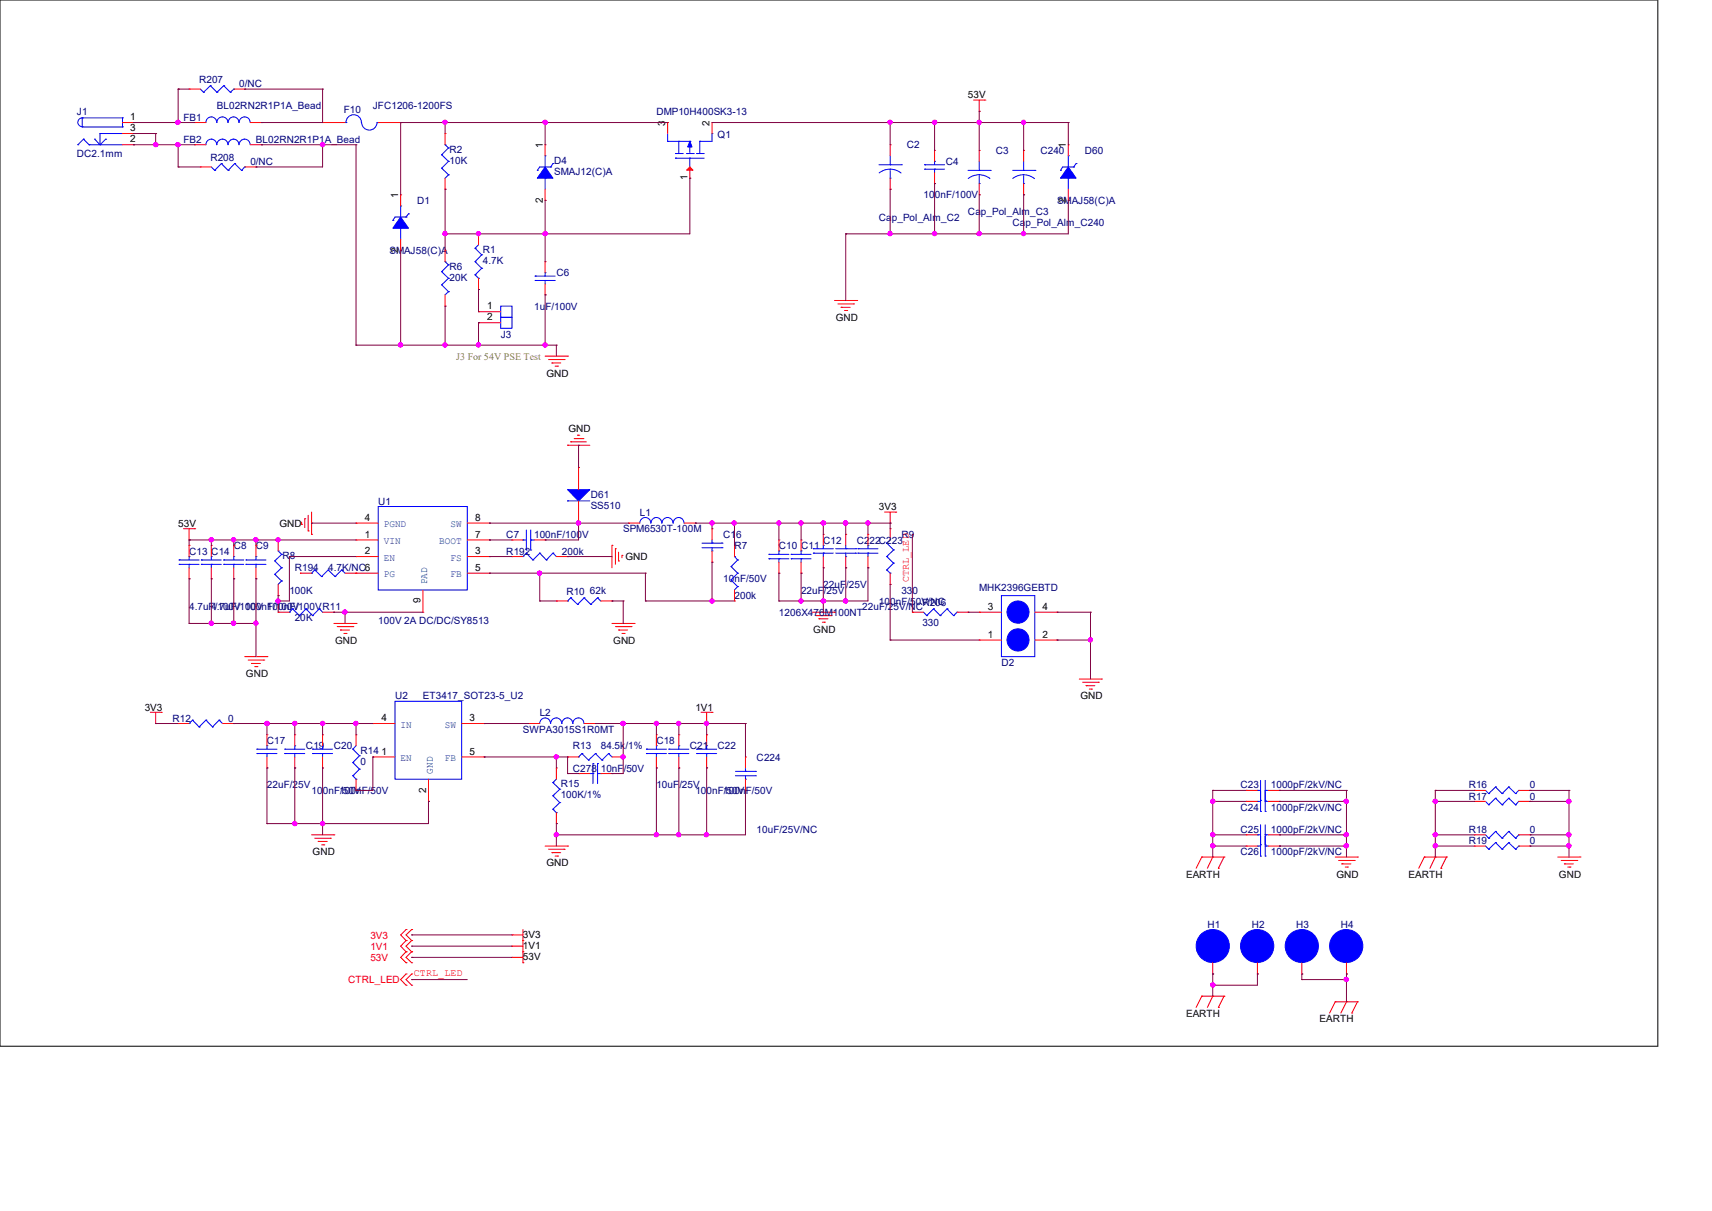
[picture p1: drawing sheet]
<svg xmlns="http://www.w3.org/2000/svg" width="297mm" height="210mm" viewBox="0 0 297 210" stroke-linecap="round" stroke-linejoin="round" font-family="sans-serif">
<path d="M0 0h287.6v181.4h-287.6z" fill="none" stroke="#000" stroke-width=".17"/>
<g fill="none" stroke="#f00" stroke-width=".17">
<path d="M32.8 15.5h.1M32.8 15.5h2M40.6 15.5h1.9M42.5 15.5h.1M168.9 17.4h2M169.9 19.3h.1M169.9 17.4v1.9M170.9 17.4h.1M21.3 21.3h1.9M21.3 25.1h1.9M21.3 23.2h1.9M23.2 21.3h.1"/>
<path d="M23.2 25.1h.1M23.2 23.2h.1M33.8 21.3h.1M33.8 25.1h.1M33.8 21.3h1.9M33.8 25.1h1.9M34.8 29h.1M34.8 29h1.9M42.5 29h1.9M43.4 21.3h2M43.4 25.1h2M44.4 29h.1"/>
<path d="M45.4 21.3h.1M45.4 25.1h.1M56 21.3h.1M56 21.3h3.9M65.6 21.3h3.9M69.5 21.3h.1M69.5 33.8h.1M69.5 33.8v1.9M77.2 23.2h.1M77.2 32.8h.1M77.2 23.2v1.9M77.2 30.9v1.9"/>
<path d="M94.6 34.8h.1M94.6 25.1h.1M94.6 25.1v1.9M94.6 32.8v2M115.8 21.3h.1M115.8 21.3v1.9M119.7 30.9h.1M119.7 29v1.9M123.5 21.3h.1M123.5 21.3v1.9M154.4 25.1h.1M154.4 32.8h.1"/>
<path d="M154.4 25.1v1.9M154.4 30.9v1.9M162.1 31.8h.1M162.1 26.1h.1M162.1 26.1v1.9M162.1 29.9v1.9M169.9 26.1h.1M169.9 33.8h.1M169.9 26.1v1.9M169.9 31.8v2M177.6 26.1h.1M177.6 33.8h.1"/>
<path d="M177.6 26.1v1.9M177.6 31.8v2M185.3 34.8h.1M185.3 25.1h.1M185.3 25.1v1.9M185.3 32.8v2M69.5 43.4h.1M69.5 41.5v1.9M77.2 43.4h.1M77.2 53.1h.1M77.2 43.4v2M77.2 51.1v2"/>
<path d="M83 50.2h.1M83 40.6h.1M83 54.1h.1M83 56h.1M83 40.6v1.9M83 48.3v1.9M83 54.1h3.9M83 56h3.9M94.6 51.1h.1M94.6 45.4h.1M94.6 45.4v1.9M94.6 49.2v1.9"/>
<path d="M144.8 52.1h3.8M145.4 52.7h2.7M145.9 53.3h.1M145.9 53.3h1.6M146.5 53.8h.4M146.9 53.8h.1M148.1 52.7h.1M148.6 52.1h.1M94.6 61.8h3.9M95.2 62.4h2.7M95.8 62.9h.1M95.8 62.9h1.5"/>
<path d="M96.3 63.5h.4M96.7 63.5h.1M97.9 62.4h.1M98.5 77.2h.1M98.5 61.8h.1M98.5 77.2h3.8M99 76.6h.1M99 76.6h2.7M99.6 76.1h1.5M100.2 75.5h.1M100.2 75.5h.4M101.1 76.1h.1"/>
<path d="M31.8 91.7h2M32.8 93.6h.1M32.8 94.6h.1M32.8 91.7v1.9M32.8 94.6v1.9M32.8 98.5v1.9M33.8 91.7h.1M36.7 94.6h.1M36.7 94.6v1.9M36.7 98.5v1.9M40.6 94.6h.1M40.6 94.6v1.9"/>
<path d="M40.6 98.5v1.9M44.4 94.6h.1M44.4 94.6v1.9M44.4 98.5v1.9M48.3 93.6h.1M48.3 93.6v1.9M52.1 99.4h.1M52.1 99.4h2M52.3 90.9h.1M52.3 90.6v.3M52.9 90h.1M52.9 90v1.5"/>
<path d="M53.5 92.1h.1M53.5 89.4v2.7M54.1 92.7h.1M54.1 88.8v3.9M59.9 99.4h5.7M61.8 90.7h.1M61.8 93.6h.1M61.8 96.5h.1M61.8 99.4h.1M61.8 90.7h3.8M61.8 93.6h3.8M61.8 96.5h3.8"/>
<path d="M81.1 90.7h3.8M81.1 93.6h3.8M81.1 96.5h3.8M81.1 99.4h3.8M84.9 90.7h.1M84.9 96.5h.1M84.9 99.4h.1M84.9 93.6h.1M88.8 93.6h.1M88.8 96.5h.1M88.8 93.6h1.9M88.8 96.5h1.9"/>
<path d="M92.7 93.6h1.9M94.6 93.6h.1M96.5 96.5h2M98.5 96.5h.1M100.4 81.1h.1M100.4 90.7h.1M100.4 81.1v3.8M100.4 86.9v3.8M106.2 94.6h.1M106.2 94.6v3.9M106.8 95.2h.1M106.8 95.2v2.7"/>
<path d="M107.3 97.3h.1M107.3 95.8v1.5M107.9 96.3h.1M107.9 96.3v.4M109.1 90.7h.1M109.1 90.7h1.9M118.7 90.7h1.9M120.6 90.7h.1M123.5 91.7h.1M123.5 97.5h.1M123.5 91.7v1.9M123.5 95.5v2"/>
<path d="M127.4 94.6h.1M127.4 94.6v1.9M135.1 99.4h.1M135.1 93.6h.1M135.1 93.6v1.9M135.1 97.5v1.9M139 99.4h.1M139 93.6h.1M139 93.6v1.9M139 97.5v1.9M142.8 98.5h.1M142.8 92.7h.1"/>
<path d="M142.8 92.7v1.9M142.8 96.5v2M146.7 92.7h.1M146.7 98.5h.1M146.7 92.7v1.9M146.7 96.5v2M150.6 98.5h.1M150.6 92.7h.1M150.6 92.7v1.9M150.6 96.5v2M153.5 88.8h1.9M154.4 90.7h.1"/>
<path d="M154.4 91.7h.1M154.4 88.8v1.9M154.4 91.7v1.9M154.4 99.4v1.9M155.4 88.8h.1M32.8 100.4h.1M36.7 100.4h.1M40.6 100.4h.1M42.5 113.9h3.8M43.1 114.5h2.7M43.6 115.1h.1M43.6 115.1h1.6"/>
<path d="M44.2 115.6h.4M44.4 100.4h.1M44.6 115.6h.1M45.8 114.5h.1M46.3 113.9h.1M48.3 106.2h.1M48.3 103.3h.1M48.3 106.2h1.9M48.3 101.3v2M56 106.2h1.9M57.9 106.2h.1M57.9 108.1h3.9"/>
<path d="M58.5 108.7h2.7M59.1 109.3h.1M59.1 109.3h1.5M59.6 109.9h.4M60 109.9h.1M61.2 108.7h.1M61.8 108.1h.1M73.4 106.2h.1M73.4 102.3v3.9M96.5 104.2h.1M96.5 104.2h2M104.2 104.2h2"/>
<path d="M106.2 104.2h.1M106.2 108.1h3.8M106.8 108.7h2.7M107.3 109.3h.1M107.3 109.3h1.6M107.9 109.9h.4M108.3 109.9h.1M109.5 108.7h.1M110 108.1h.1M127.4 104.2h.1M127.4 102.3v1.9M140.9 106.2h3.9"/>
<path d="M141.5 106.8h2.7M142.1 107.3h.1M142.1 107.3h1.5M142.7 107.9h.3M143 107.9h.1M144.2 106.8h.1M144.8 106.2h.1M154.4 101.3h.1M158.3 106.2h.1M158.3 106.2h1.9M166 106.2h1.9M167.9 106.2h.1"/>
<path d="M169.9 111h.1M169.9 106.2h.1M169.9 106.2h3.8M169.9 111h3.8M179.5 106.2h3.9M179.5 111h3.9M183.4 111h.1M183.4 106.2h.1M187.2 117.8h3.9M187.8 118.3h2.7M188.4 118.9h.1M188.4 118.9h1.5"/>
<path d="M189 119.5h.4M189.4 119.5h.1M190.5 118.3h.1M191.1 117.8h.1M26.1 123.5h1.9M27 125.5h.1M27 123.5v2M28 123.5h.1M30.9 125.5h.1M30.9 125.5h1.9M38.6 125.5h2M40.6 125.5h.1"/>
<path d="M46.3 133.2h.1M46.3 127.4h.1M46.3 127.4v1.9M46.3 131.3v1.9M51.1 133.2h.1M51.1 127.4h.1M51.1 127.4v1.9M51.1 131.3v1.9M56 133.2h.1M56 127.4h.1M56 127.4v1.9M56 131.3v1.9"/>
<path d="M61.8 137.1h.1M61.8 127.4h.1M61.8 127.4v1.9M61.8 135.1v2M64.7 125.5h.1M64.7 131.3h.1M64.7 125.5h3.8M64.7 131.3h3.8M74.3 139h.1M74.3 135.1v3.9M80.1 125.5h3.9M80.1 131.3h3.9"/>
<path d="M84 125.5h.1M84 131.3h.1M91.7 125.5h.1M91.7 125.5h1.9M96.5 133.2h.1M96.5 133.2v1.9M98.5 131.3h.1M98.5 131.3h1.9M100.4 134.2h.1M100.4 134.2h1.9M101.3 125.5h2M103.3 125.5h.1"/>
<path d="M104.2 134.2h2M106.2 134.2h.1M106.2 131.3h1.9M108.1 131.3h.1M113.9 133.2h.1M113.9 127.4h.1M113.9 127.4v1.9M113.9 131.3v1.9M117.8 133.2h.1M117.8 127.4h.1M117.8 127.4v1.9M117.8 131.3v1.9"/>
<path d="M121.6 123.5h1.9M122.6 125.5h.1M122.6 133.2h.1M122.6 127.4h.1M122.6 123.5v2M122.6 127.4v1.9M122.6 131.3v1.9M123.5 123.5h.1M129.3 131.3h.1M129.3 137.1h.1M129.3 131.3v1.9M129.3 135.1v2"/>
<path d="M216.2 137.1h.1M216.2 139h.1M216.2 137.1h1.9M216.2 139h1.9M220 137.1h2M220 139h2M222 137.1h.1M222 139h.1M255.8 137.1h.1M255.8 139h.1M255.8 137.1h1.9M255.8 139h1.9"/>
<path d="M263.5 137.1h1.9M263.5 139h1.9M265.4 137.1h.1M265.4 139h.1M54.1 144.8h3.8M54.6 145.4h2.7M55.2 145.9h.1M55.2 145.9h1.6M55.8 146.5h.4M56.2 146.5h.1M57.3 145.4h.1M57.9 144.8h.1"/>
<path d="M94.6 146.7h3.9M95.2 147.3h2.7M95.8 147.9h.1M95.8 147.9h1.5M96.3 148.5h.4M96.5 142.8h.1M96.5 140.9v1.9M96.7 148.5h.1M97.9 147.3h.1M98.5 146.7h.1M208.5 148.6h.1M208.5 148.6h3.8"/>
<path d="M208.5 148.6l-1 2M210.4 148.6h.1M210.4 148.6l-.9 2M211.4 150.6h.1M212.3 148.6h.1M212.3 148.6l-.9 2M216.2 144.8h.1M216.2 146.7h.1M216.2 144.8h1.9M216.2 146.7h1.9M220 144.8h2M220 146.7h2"/>
<path d="M222 144.8h.1M222 146.7h.1M231.6 148.6h3.9M232.2 149.2h2.7M232.8 149.8h.1M232.8 149.8h1.6M233.4 150.4h.4M233.8 150.4h.1M234.9 149.2h.1M235.5 148.6h.1M247.1 148.6h.1M247.1 148.6h3.9"/>
<path d="M247.1 148.6l-1 2M249 148.6h.1M249 148.6l-.9 2M250 150.6h.1M251 148.6h.1M251 148.6l-1 2M255.8 144.8h.1M255.8 146.7h.1M255.8 144.8h1.9M255.8 146.7h1.9M263.5 144.8h1.9M263.5 146.7h1.9"/>
<path d="M265.4 144.8h.1M265.4 146.7h.1M270.3 148.6h3.8M270.8 149.2h2.8M271.4 149.8h.1M271.4 149.8h1.6M272 150.4h.4M272.4 150.4h.1M273.6 149.2h.1M274.1 148.6h.1M70.4 161.2h.1M70.4 163.1h.1"/>
<path d="M70.4 165.1h.1M70.4 167h.1M70.4 168.9h.1M70.4 170.9h.1M70.4 161.2l-.9 .9 .9 1M70.4 163.1l-.9 1 .9 1M70.4 165.1l-.9 .9 .9 1M70.4 168.9l-.9 1 .9 1M71.4 161.2h.1M71.4 163.1h.1M71.4 165.1h.1M71.4 167h.1"/>
<path d="M71.4 168.9h.1M71.4 170.9h.1M71.4 161.2l-1 .9 1 1M71.4 163.1l-1 1 1 1M71.4 165.1l-1 .9 1 1M71.4 168.9l-1 1 1 1M88.8 162.1h.1M88.8 164.1h.1M88.8 166h.1M88.8 162.1h1.9M88.8 164.1h1.9M88.8 166h1.9"/>
<path d="M90.7 163.1h.1M90.7 165.1h.1M90.7 167h.1M90.7 161.2v5.8M208.5 172.8h.1M208.5 172.8l-1 1.9M208.5 172.8h3.8M210.4 172.8h.1M210.4 168.9h.1M210.4 172.8l-.9 1.9M210.4 167v1.9M211.4 174.7h.1"/>
<path d="M212.3 172.8h.1M212.3 172.8l-.9 1.9M218.1 168.9h.1M218.1 167v1.9M225.8 168.9h.1M225.8 167v1.9M231.6 173.7h.1M231.6 173.7l-.9 2M231.6 173.7h3.9M233.6 173.7h.1M233.6 168.9h.1M233.6 173.7l-1 2"/>
<path d="M233.6 167v1.9M234.5 175.7h.1M235.5 173.7h.1M235.5 173.7l-1 2"/>
</g>
<g fill="none" stroke="#00f" stroke-width=".17">
<path d="M34.8 15.5l.5 .5M35.3 16h.1M36.5 14.9h.1M36.5 14.9l-1.2 1.1M36.5 14.9l1.1 1.1M37.6 16h.1M38.8 14.9h.1M38.8 14.9l-1.2 1.1M38.8 14.9l1.2 1.1M40 16h.1M40.6 15.5h.1M40.6 15.5l-.6 .5"/>
<path d="M13.5 25.1h.1M14.3 20.4h.1M14.3 22h.1M14.3 20.4h7M14.3 20.4v1.6M14.3 22h7M14.3 20.4a.76 .76 0 0 0-.8 .8 .76 .76 0 0 0 .8 .8M14.5 24.1h.1M14.5 24.1l1 1M14.5 24.1l-1 1M15.5 25.1h.1M15.5 25.1h5.8"/>
<path d="M16.4 24.1h.1M16.4 24.1l1 1M17.4 23.2h.1M17.4 25.1h.1M17.4 23.2h3.9M17.4 23.2v1.9M18.3 24.1h.1M18.3 24.1l-.9 1M21.3 22h.1M21.3 20.4h.1M21.3 20.4v1.6M35.7 25.1a.93 .93 0 0 1 1-1 .93 .93 0 0 1 .9 1"/>
<path d="M36.7 29l.6 .5M37.3 29.5h.1M37.6 21.2a.93 .93 0 0 0-.9-.9 .93 .93 0 0 0-1 1M37.6 25.1a.95 .95 0 0 1 1-1 .95 .95 0 0 1 .9 1M38.4 28.4h.1M38.4 28.4l-1.1 1.1M38.4 28.4l1.2 1.1M39.5 21.2a.95 .95 0 0 0-.9-.9 .95 .95 0 0 0-1 1M39.6 25.1a.93 .93 0 0 1 .9-1 .93 .93 0 0 1 .9 1M39.6 29.5h.1M40.7 28.4h.1M40.7 28.4l-1.1 1.1"/>
<path d="M40.7 28.4l1.2 1.1M41.4 21.2a.93 .93 0 0 0-.9-.9 .93 .93 0 0 0-.9 1M41.5 25.1a.95 .95 0 0 1 .9-1 .95 .95 0 0 1 1 1M41.9 29.5h.1M42.5 29h.1M42.5 29l-.6 .5M43.4 21.2a.95 .95 0 0 0-1-.9 .95 .95 0 0 0-.9 1M59.9 21.3h.1M60 21.3a1.33 1.33 0 0 1 1.4-1.4 1.33 1.33 0 0 1 1.3 1.4M60 21.3h.1M62.7 21.3a1.33 1.33 0 0 0 1.4 1.3 1.33 1.33 0 0 0 1.3-1.3M65.4 21.3h.2"/>
<path d="M65.6 21.3h.1M68.2 38.2h.1M69.5 39.6h.1M69.5 35.7h.1M69.5 35.7v1.9M69.5 39.6v1.9M70.4 37.6h.1M70.4 37.6h-1.9l-.3 .6M70.9 37.1h.1M70.9 37.1l-.5 .5M76.6 29.2h.1M76.6 26.8h.1"/>
<path d="M76.6 29.2l1.2 1.1M76.6 26.8l1.2 1.2M77.2 25.1h.1M77.2 25.1l.6 .6M77.8 30.3h.1M77.8 28h.1M77.8 25.7h.1M77.8 30.3l-.6 .6M77.8 28l-1.2 1.2M77.8 25.7l-1.2 1.1M93.2 29.5h.1M94.6 30.9h.1"/>
<path d="M94.6 27h.1M94.6 27v2M94.6 30.9v1.9M95.5 29h.1M95.5 29h-1.9l-.4 .5M95.9 28.4h.1M95.9 28.4l-.4 .6M115.8 24.5h.1M115.8 23.2v1.3M115.8 24.5h3.9M117.2 27.4h.1M117.2 26.6h.1"/>
<path d="M117.2 27.4h5M117.2 26.6h1.3M117.8 24.5h.1M117.8 24.5v2.1M119.1 26.6h.1M119.1 26.6h1.3M119.7 24.5h.1M119.7 27.4h.1M119.7 24.5v2M119.7 27.4v1.6M120.9 26.6h.1M120.9 26.6h1.3"/>
<path d="M121.4 24.5h.1M121.4 24.5v2.1M123.5 23.2h.1M123.5 23.2v1.3h-2.1M152.5 28.6h3.9M152.5 30l1.1-.6 .9-.1 1.1 .3 .7 .4M154.4 30.9h.1M154.4 28.6h.1M154.4 27v1.6M154.4 29.5v1.4M156.4 28.6h.1M160.4 28.6h.1"/>
<path d="M160.4 29.3h.1M160.4 28.6h3.5M160.4 29.3h3.5M162.1 28h.1M162.1 29.3h.1M162.1 28v.6M162.1 29.3v.6M167.9 29.5h3.9M168 31l.7-.5 1.2-.2 .8 .1 1 .6M169.9 31.8h.1M169.9 29.5h.1M169.9 28v1.5"/>
<path d="M169.9 30.5v1.3M171.8 29.5h.1M175.7 29.5h3.8M175.7 30.9l1.1-.5 .8-.1 1.2 .3 .7 .4M177.6 31.8h.1M177.6 29.5h.1M177.6 28v1.5M177.6 30.5v1.3M179.5 29.5h.1M184 29.5h.1M185.3 30.9h.1M185.3 27h.1"/>
<path d="M185.3 27v2M185.3 30.9v1.9M186.3 29h.1M186.3 29h-1.9l-.4 .5M186.7 28.4h.1M186.7 28.4l-.4 .6M76.6 49.4h.1M76.6 47.1h.1M76.6 49.4l1.2 1.2M76.6 47.1l1.2 1.2M77.2 45.4h.1M77.2 45.4l.6 .5"/>
<path d="M77.8 50.6h.1M77.8 48.3h.1M77.8 45.9h.1M77.8 50.6l-.6 .5M77.8 48.3l-1.2 1.1M77.8 45.9l-1.2 1.2M82.4 43.1h.1M82.4 45.4h.1M82.4 47.7h.1M82.4 43.1l1.2 1.1M82.4 45.4l1.2 1.1M82.4 47.7l.6 .6"/>
<path d="M83 48.3h.1M83 42.5l-.6 .6M83.6 44.2h.1M83.6 46.5h.1M83.6 44.2l-1.2 1.2M83.6 46.5l-1.2 1.2M86.9 53.1h1.9v1.9h-1.9zM86.9 55h1.9v1.9h-1.9zM92.8 47.9h.1M92.8 48.6h.1M92.8 47.9h3.5M92.8 48.6h3.5"/>
<path d="M94.6 47.3h.1M94.6 48.6h.1M94.6 47.3v.6M94.6 48.6v.6M31.1 97.1h.1M31.1 97.9h.1M31.1 97.1h3.4M31.1 97.9h3.4M32.8 96.5h.1M32.8 97.9h.1M32.8 96.5v.6M32.8 97.9v.6"/>
<path d="M34.9 97.1h.1M34.9 97.9h.1M34.9 97.1h3.5M34.9 97.9h3.5M36.7 96.5h.1M36.7 97.9h.1M36.7 96.5v.6M36.7 97.9v.6M38.8 97.1h.1M38.8 97.9h.1M38.8 97.1h3.5M38.8 97.9h3.5"/>
<path d="M40.6 96.5h.1M40.6 97.9h.1M40.6 96.5v.6M40.6 97.9v.6M42.7 97.1h.1M42.7 97.9h.1M42.7 97.1h3.4M42.7 97.9h3.4M44.4 96.5h.1M44.4 97.9h.1M44.4 96.5v.6M44.4 97.9v.6"/>
<path d="M47.7 99.6h.1M47.7 97.3h.1M47.7 99.6l1.2 1.2M47.7 97.3l1.2 1.2M48.3 95.5h.1M48.3 95.5l.6 .6M48.9 98.5h.1M48.9 96.1h.1M48.9 98.5l-1.2 1.1M48.9 96.1l-1.2 1.2M54.1 99.4h.1M54.6 98.8h.1"/>
<path d="M54.6 98.8l1.2 1.2M54.6 98.8l-.5 .6M55.8 100h.1M56.9 98.8h.1M56.9 98.8l1.2 1.2M56.9 98.8l-1.1 1.2M58.1 100h.1M59.3 98.8h.1M59.3 98.8l.6 .6M59.3 98.8l-1.2 1.2M65.6 87.8h15.5v14.5h-15.5zM90.7 93.6h.1"/>
<path d="M90.7 96.5h.1M90.7 93.6h.6M91.3 95.4h.1M91.3 95.9h.1M91.3 91.9v3.5M91.3 95.9l1.2 1.2M91.3 95.9l-.6 .6M92.1 93.6h.1M92.1 95.4h.1M92.1 93.6h.6M92.1 91.9v3.5M92.5 97.1h.1"/>
<path d="M93.6 95.9h.1M93.6 95.9l1.2 1.2M93.6 95.9l-1.1 1.2M94.8 97.1h.1M95.9 95.9h.1M95.9 95.9l.6 .6M95.9 95.9l-1.1 1.2M98.5 86.9h.1M98.5 86.9h3.8M112.9 90.7a.95 .95 0 0 0-.9-1 .95 .95 0 0 0-1 1M114.8 90.7a.93 .93 0 0 0-.9-1 .93 .93 0 0 0-1 1M116.8 90.7a.95 .95 0 0 0-1-1 .95 .95 0 0 0-.9 1"/>
<path d="M118.7 90.7a.93 .93 0 0 0-1-1 .93 .93 0 0 0-.9 1M121.8 95h3.5M121.8 94.2h3.5M123.5 95.5h.1M123.5 94.2h.1M123.5 93.6v.6M123.5 95v.5M125.3 95h.1M125.3 94.2h.1M126.8 98.3h.1M126.8 98.3l1.2 1.1M127.4 96.5h.1"/>
<path d="M127.4 96.5l.6 .6M128 99.4h.1M128 97.1h.1M128 99.4l-1.2 1.2M128 97.1l-1.2 1.2M133.4 96.1h.1M133.4 96.9h.1M133.4 96.1h3.5M133.4 96.9h3.5M135.1 95.5h.1M135.1 96.9h.1M135.1 95.5v.6"/>
<path d="M135.1 96.9v.6M137.2 96.1h.1M137.2 96.9h.1M137.2 96.1h3.5M137.2 96.9h3.5M139 95.5h.1M139 96.9h.1M139 95.5v.6M139 96.9v.6M141.1 95.2h.1M141.1 95.9h.1M141.1 95.2h3.5"/>
<path d="M141.1 95.9h3.5M142.8 94.6h.1M142.8 95.9h.1M142.8 94.6v.6M142.8 95.9v.6M145 95.2h3.5M145 95.9h3.5M146.7 96.5h.1M146.7 95.2h.1M146.7 94.6v.6M146.7 95.9v.6M148.5 95.9h.1"/>
<path d="M148.5 95.2h.1M148.8 95.2h.1M148.8 95.9h.1M148.8 95.2h3.5M148.8 95.9h3.5M150.6 94.6h.1M150.6 95.9h.1M150.6 94.6v.6M150.6 95.9v.6M153.8 94.2h.1M153.8 96.5h.1M153.8 98.8h.1"/>
<path d="M153.8 94.2l1.2 1.2M153.8 96.5l1.2 1.2M153.8 98.8l.6 .6M154.4 99.4h.1M154.4 93.6l-.6 .6M155 95.4h.1M155 97.7h.1M155 95.4l-1.2 1.1M155 97.7l-1.2 1.1M48.9 100.8h.1M48.9 100.8l-.6 .5M50.2 106.2h.1"/>
<path d="M50.8 105.6h.1M50.8 105.6l1.1 1.2M50.8 105.6l-.6 .6M51.9 106.8h.1M53.1 105.6h.1M53.1 105.6l1.1 1.2M53.1 105.6l-1.2 1.2M54.2 106.8h.1M55.4 105.6h.1M55.4 105.6l.6 .6M55.4 105.6l-1.2 1.2M98.5 104.2h.1"/>
<path d="M99 103.7h.1M99 103.7l1.2 1.1M99 103.7l-.5 .5M100.2 104.8h.1M101.3 103.7h.1M101.3 103.7l1.2 1.1M101.3 103.7l-1.1 1.1M102.5 104.8h.1M103.7 103.7h.1M103.7 103.7l.5 .5M103.7 103.7l-1.2 1.1M126.8 100.6h.1"/>
<path d="M126.8 100.6l1.2 1.1M128 101.7h.1M128 101.7l-.6 .6M160.2 106.2l.6 .6M160.8 106.8h.1M162 105.6h.1M162 105.6l-1.2 1.2M162 105.6l1.1 1.2M163.1 106.8h.1M164.3 105.6h.1M164.3 105.6l-1.2 1.2M164.3 105.6l1.1 1.2"/>
<path d="M165.4 106.8h.1M166 106.2h.1M166 106.2l-.6 .6M173.7 103.3h5.8v10.6h-5.8zM32.8 125.5h.1M33.4 124.9h.1M33.4 124.9l1.1 1.2M33.4 124.9l-.6 .6M34.5 126.1h.1M35.7 124.9h.1M35.7 124.9l1.2 1.2M35.7 124.9l-1.2 1.2"/>
<path d="M36.9 126.1h.1M38 124.9h.1M38 124.9l.6 .6M38 124.9l-1.1 1.2M44.6 129.9h.1M44.6 130.7h.1M44.6 129.9h3.4M44.6 130.7h3.4M46.3 129.3h.1M46.3 130.7h.1M46.3 129.3v.6M46.3 130.7v.6"/>
<path d="M49.4 129.9h.1M49.4 130.7h.1M49.4 129.9h3.5M49.4 130.7h3.5M51.1 129.3h.1M51.1 130.7h.1M51.1 129.3v.6M51.1 130.7v.6M54.2 129.9h.1M54.2 130.7h.1M54.2 129.9h3.5M54.2 130.7h3.5"/>
<path d="M56 129.3h.1M56 130.7h.1M56 129.3v.6M56 130.7v.6M61.2 129.9h.1M61.2 132.2h.1M61.2 134.5h.1M61.2 129.9l1.2 1.2M61.2 132.2l1.2 1.2M61.2 134.5l.6 .6M61.8 135.1h.1M61.8 129.3l-.6 .6"/>
<path d="M62.4 131.1h.1M62.4 133.4h.1M62.4 131.1l-1.2 1.1M62.4 133.4l-1.2 1.1M68.5 121.6h11.6v13.5h-11.6zM93.6 125.5a.93 .93 0 0 1 1-1 .93 .93 0 0 1 .9 1M95.5 125.5a.95 .95 0 0 1 1-1 .95 .95 0 0 1 1 1M95.9 135.7h.1M95.9 138h.1M95.9 135.7l1.2 1.2M95.9 138l1.2 1.2M96.5 135.1l-.6 .6"/>
<path d="M97.1 136.9h.1M97.1 139.2h.1M97.1 136.9l-1.2 1.1M97.1 139.2l-1.2 1.1M97.5 125.5a.93 .93 0 0 1 .9-1 .93 .93 0 0 1 1 1M99.4 125.5a.95 .95 0 0 1 1-1 .95 .95 0 0 1 .9 1M100.4 131.3h.1M101 130.7h.1M101 130.7l1.1 1.1M101 130.7l-.6 .6M102.1 131.8h.1M102.3 134.2h.6"/>
<path d="M102.9 134.2h.1M102.9 132.4h.1M102.9 132.4v3.5M103.3 130.7h.1M103.3 130.7l1.1 1.1M103.3 130.7l-1.2 1.1M103.7 132.4h.1M103.7 134.2h.5M103.7 132.4v3.5M104.2 134.2h.1M104.4 131.8h.1M105.6 130.7h.1"/>
<path d="M105.6 130.7l.6 .6M105.6 130.7l-1.2 1.1M112.1 129.9h.1M112.1 130.7h.1M112.1 129.9h3.5M112.1 130.7h3.5M113.9 129.3h.1M113.9 130.7h.1M113.9 129.3v.6M113.9 130.7v.6M116 129.9h.1M116 130.7h.1"/>
<path d="M116 129.9h3.5M116 130.7h3.5M117.8 129.3h.1M117.8 130.7h.1M117.8 129.3v.6M117.8 130.7v.6M120.9 129.9h.1M120.9 130.7h.1M120.9 129.9h3.4M120.9 130.7h3.4M122.6 129.3h.1M122.6 130.7h.1"/>
<path d="M122.6 129.3v.6M122.6 130.7v.6M127.6 134.5h3.5M127.6 133.8h3.5M129.3 135.1h.1M129.3 133.8h.1M129.3 133.2v.6M129.3 134.5v.6M131.1 134.5h.1M131.1 133.8h.1M218.1 137.1h.1M218.1 139h.1"/>
<path d="M218.1 137.1h.6M218.1 139h.6M218.7 138.8h.1M218.7 135.3v5.4M219.5 137.1h.1M219.5 138.8h.1M219.5 139h.1M219.5 137.1h.5M219.5 135.3v5.4M219.5 139h.5M257.7 137.1l.6 .5M257.7 139l.6 .6"/>
<path d="M258.3 137.6h.1M258.3 139.6h.1M259.5 136.5h.1M259.5 138.4h.1M259.5 136.5l-1.2 1.1M259.5 136.5l1.1 1.1M259.5 138.4l-1.2 1.2M259.5 138.4l1.1 1.2M260.6 137.6h.1M260.6 139.6h.1M261.7 136.5h.1M261.7 138.4h.1"/>
<path d="M261.7 136.5l-1.1 1.1M261.7 136.5l1.2 1.1M261.7 138.4l-1.1 1.2M261.7 138.4l1.2 1.2M262.9 137.6h.1M262.9 139.6h.1M263.5 137.1h.1M263.5 139h.1M263.5 137.1l-.6 .5M263.5 139l-.6 .6M95.9 140.3h.1M95.9 140.3l.6 .6"/>
<path d="M96.5 140.9h.1M218.1 144.8h.1M218.1 146.7h.1M218.1 144.8h.6M218.1 146.7h.6M218.7 140.7h.1M218.7 146.5h.1M218.7 148.5h.1M218.7 143v5.5M219.5 140.7h.1M219.5 144.8h.1M219.5 146.5h.1"/>
<path d="M219.5 146.7h.1M219.5 148.5h.1M219.5 143v5.5M219.5 144.8h.5M219.5 146.7h.5M257.7 144.8l.6 .6M257.7 146.7l.6 .6M258.3 145.4h.1M258.3 147.3h.1M259.5 144.2h.1M259.5 146.1h.1M259.5 144.2l-1.2 1.2"/>
<path d="M259.5 144.2l1.1 1.2M259.5 146.1l-1.2 1.2M259.5 146.1l1.1 1.2M260.6 145.4h.1M260.6 147.3h.1M261.7 144.2h.1M261.7 146.1h.1M261.7 144.2l-1.1 1.2M261.7 144.2l1.2 1.2M261.7 146.1l-1.1 1.2M261.7 146.1l1.2 1.2M262.9 145.4h.1"/>
<path d="M262.9 147.3h.1M263.5 144.8h.1M263.5 146.7h.1M263.5 144.8l-.6 .6M263.5 146.7l-.6 .6"/>
</g>
<g fill="#00f" stroke="#00f" stroke-width=".17">
<path d="M98.5 84.9h3.8l-1.9 2z"/>
<path d="M69.5 37.6l1.4 2h-2.7z" fill-rule="evenodd"/>
<path d="M185.3 29l1.4 1.9h-2.7z" fill-rule="evenodd"/>
<path d="M94.6 29l1.3 1.9h-2.7z" fill-rule="evenodd"/>
<path d="M119.7 24.5l.4 1h-.8z" fill-rule="evenodd"/>
<circle cx="210.4" cy="164.1" r="1.51"/>
<circle cx="210.4" cy="164.1" r="2.87"/>
<circle cx="176.6" cy="106.2" r="1.92"/>
<circle cx="176.6" cy="111" r="1.92"/>
<circle cx="218.1" cy="164.1" r="1.51"/>
<circle cx="218.1" cy="164.1" r="2.87"/>
<circle cx="225.9" cy="164.1" r="1.51"/>
<circle cx="225.9" cy="164.1" r="2.87"/>
<circle cx="233.6" cy="164.1" r="1.51"/>
<circle cx="233.6" cy="164.1" r="2.87"/>
</g>
<path d="M119.1 29.5l.6-.5 .5 .5z" fill="#f00" stroke="#f00" stroke-width=".17"/>
<g fill="none" stroke="#800040" stroke-width=".17">
<path d="M30.9 15.5h.1M30.9 15.5v5.8M30.9 15.5h1.9M42.5 15.5h.1M42.5 15.5h13.5M56 15.5h.1M56 15.5v5.8h-10.6M169.9 19.3h.1M169.9 19.3v6.8M23.2 23.2h.1M23.2 25.1h.1M23.2 21.3h.1"/>
<path d="M23.2 23.2h3.8M23.2 25.1h10.6M23.2 21.3h10.6M27 23.2h.1M27 25.1h.1M27 23.2v1.9M30.9 21.3h.1M30.9 25.1h.1M30.9 29h.1M30.9 25.1v3.9M30.9 29h3.9M44.4 29h.1"/>
<path d="M45.4 25.1h.1M45.4 21.3h.1M45.4 25.1h16.4M56 25.1h.1M56 25.1v3.9h-11.6M61.8 25.1h.1M61.8 25.1v34.8M69.5 21.3h.1M69.5 21.3h46.3M69.5 21.3v12.5M77.2 32.8h.1M77.2 21.3h.1"/>
<path d="M77.2 21.3v1.9M77.2 32.8v10.6M94.6 21.3h.1M94.6 34.8h.1M94.6 21.3v3.8M94.6 34.8v10.6M119.7 30.9h.1M119.7 30.9v9.7h-42.5M123.5 21.3h.1M123.5 21.3h61.8M154.4 32.8h.1M154.4 21.3h.1"/>
<path d="M154.4 21.3v3.8M154.4 32.8v7.8M162.1 31.8h.1M162.1 21.3h.1M162.1 21.3v4.8M162.1 31.8v8.8M169.9 21.3h.1M169.9 33.8h.1M169.9 33.8v6.8M177.6 21.3h.1M177.6 33.8h.1M177.6 21.3v4.8"/>
<path d="M177.6 33.8v6.8M185.3 21.3h.1M185.3 34.8h.1M185.3 34.8v5.8h-38.6M185.3 21.3v3.8M61.8 59.9h.1M61.8 59.9h34.7M69.5 43.4h.1M69.5 59.9h.1M69.5 43.4v16.5M77.2 53.1h.1M77.2 40.6h.1"/>
<path d="M77.2 59.9h.1M77.2 53.1v6.8M83 59.9h.1M83 50.2h.1M83 56h.1M83 40.6h.1M83 50.2v3.9M83 56v3.9M94.6 59.9h.1M94.6 51.1h.1M94.6 40.6h.1M94.6 51.1v8.8"/>
<path d="M96.5 59.9h.1M96.5 59.9v1.9M146.7 40.6h.1M146.7 40.6v11.5M154.4 40.6h.1M162.1 40.6h.1M169.9 40.6h.1M177.6 40.6h.1M100.4 77.2h.1M100.4 77.2v3.9M32.8 93.6h.1M32.8 93.6h29"/>
<path d="M32.8 93.6v1M36.7 93.6h.1M36.7 93.6v1M40.6 93.6h.1M40.6 93.6v1M44.4 93.6h.1M44.4 93.6v1M48.3 93.6h.1M50.2 96.5h.1M50.2 96.5v7.7h-1.9M50.2 96.5h11.6M54.1 90.7h.1"/>
<path d="M54.1 90.7h7.7M84.9 93.6h.1M84.9 99.4h.1M84.9 90.7h.1M84.9 96.5h.1M84.9 93.6h3.9M84.9 99.4h27.1M84.9 96.5h3.9M84.9 90.7h24.2M93.6 99.4h.1M93.6 99.4v4.8M94.6 93.6h.1"/>
<path d="M98.5 96.5h.1M98.5 96.5h7.7M100.4 90.7h.1M100.4 90.7v2.9h-5.8M112 99.4h.1M112 99.4v4.8M120.6 90.7h.1M120.6 90.7h33.8M123.5 97.5h.1M123.5 90.7h.1M123.5 90.7v1M123.5 97.5v6.7"/>
<path d="M127.4 90.7h.1M127.4 90.7v3.9M135.1 90.7h.1M135.1 99.4h.1M135.1 90.7v2.9M135.1 99.4v4.8M139 99.4h.1M139 90.7h.1M139 90.7v2.9M139 99.4v4.8M142.8 90.7h.1M142.8 98.5h.1"/>
<path d="M142.8 90.7v2M142.8 98.5v7.7M146.7 90.7h.1M146.7 98.5h.1M146.7 90.7v2M146.7 98.5v5.7M150.6 90.7h.1M150.6 98.5h.1M150.6 98.5v5.7h-15.5M150.6 90.7v2M154.4 90.7h.1M154.4 90.7v1"/>
<path d="M158.3 92.7h.1M158.3 92.7v13.5M32.8 100.4h.1M32.8 108.1h.1M32.8 100.4v7.7M32.8 108.1h11.6M36.7 108.1h.1M36.7 100.4h.1M36.7 100.4v7.7M40.6 108.1h.1M40.6 100.4h.1M40.6 100.4v7.7"/>
<path d="M44.4 108.1h.1M44.4 100.4h.1M44.4 100.4v13.5M48.3 104.2h.1M48.3 103.3h.1M48.3 103.3v2.9M57.9 106.2h.1M57.9 106.2h15.5M59.9 106.2h.1M59.9 106.2v1.9M93.6 104.2h.1M93.6 104.2h2.9"/>
<path d="M106.2 104.2h.1M106.2 104.2h1.9M108.1 104.2h.1M108.1 104.2v3.9M112 104.2h.1M112 104.2h15.4M123.5 104.2h.1M135.1 104.2h.1M139 104.2h.1M142.8 104.2h.1M146.7 104.2h.1M154.4 101.3h.1"/>
<path d="M154.4 111h.1M154.4 101.3v9.7M154.4 111h15.5M167.9 106.2h.1M167.9 106.2h2M183.4 111h.1M183.4 106.2h.1M183.4 106.2h5.8M183.4 111h5.8M189.2 111h.1M189.2 106.2h.1M189.2 106.2v11.6"/>
<path d="M27 125.5h.1M27 125.5h3.9M40.6 125.5h.1M40.6 125.5h24.1M46.3 125.5h.1M46.3 133.2h.1M46.3 125.5v1.9M46.3 133.2v9.6M51.1 125.5h.1M51.1 133.2h.1M51.1 125.5v1.9M51.1 133.2v9.6"/>
<path d="M56 125.5h.1M56 133.2h.1M56 125.5v1.9M56 133.2v11.6M61.8 125.5h.1M61.8 137.1h.1M61.8 125.5v1.9M64.7 131.3h.1M64.7 131.3v5.8h-2.9M74.3 139h.1M74.3 139v3.8h-28M84 125.5h.1"/>
<path d="M84 131.3h.1M84 125.5h7.7M84 131.3h14.5M96.5 131.3h.1M96.5 131.3v1.9M98.5 134.2h.1M98.5 131.3h.1M98.5 134.2h1.9M98.5 131.3v2.9M103.3 125.5h.1M103.3 125.5h26M106.2 134.2h.1"/>
<path d="M108.1 125.5h.1M108.1 131.3h.1M108.1 125.5v8.7h-1.9M113.9 125.5h.1M113.9 133.2h.1M113.9 125.5v1.9M113.9 133.2v11.6M117.8 125.5h.1M117.8 133.2h.1M117.8 125.5v1.9M117.8 133.2v11.6M122.6 125.5h.1"/>
<path d="M122.6 133.2h.1M122.6 125.5v1.9M122.6 133.2v11.6M129.3 125.5h.1M129.3 137.1h.1M129.3 137.1v7.7h-32.8M129.3 125.5v5.8M210.4 137.1h.1M210.4 139h.1M210.4 137.1h5.8M210.4 137.1v11.5M210.4 139h5.8"/>
<path d="M222 137.1h.1M222 139h.1M222 137.1h11.6M222 139h11.6M233.6 137.1h.1M233.6 139h.1M233.6 137.1v11.5M249 139h.1M249 137.1h.1M249 137.1h6.8M249 139h6.8M249 137.1v11.5"/>
<path d="M265.4 139h.1M265.4 137.1h.1M265.4 137.1h6.8M265.4 139h6.8M272.2 139h.1M272.2 137.1h.1M272.2 137.1v11.5M46.3 142.8h.1M51.1 142.8h.1M56 142.8h.1M96.5 142.8h.1M96.5 144.8h.1"/>
<path d="M96.5 142.8v3.9M113.9 144.8h.1M117.8 144.8h.1M122.6 144.8h.1M210.4 144.8h.1M210.4 146.7h.1M210.4 146.7h5.8M210.4 144.8h5.8M222 144.8h.1M222 146.7h.1M222 146.7h11.6M222 144.8h11.6"/>
<path d="M233.6 144.8h.1M233.6 146.7h.1M249 146.7h.1M249 144.8h.1M249 146.7h6.8M249 144.8h6.8M265.4 146.7h.1M265.4 144.8h.1M265.4 146.7h6.8M265.4 144.8h6.8M272.2 144.8h.1M272.2 146.7h.1"/>
<path d="M71.4 162.1h.1M71.4 164.1h.1M71.4 166h.1M71.4 169.9h.1M71.4 169.9h9.7M71.4 162.1h17.4M71.4 164.1h17.4M71.4 166h17.4M210.4 168.9h.1M210.4 170.9h.1M210.4 168.9v3.9M218.1 168.9h.1"/>
<path d="M218.1 168.9v2h-7.7M225.8 168.9h.1M225.8 169.9h.1M225.8 168.9v1M225.8 169.9h7.8M233.6 168.9h.1M233.6 169.9h.1M233.6 168.9v4.8"/>
</g>
<g fill="#f0f" stroke="#f0f" stroke-width=".17">
<circle cx="27" cy="25.1" r=".37"/>
<circle cx="233.6" cy="144.8" r=".37"/>
<circle cx="233.6" cy="139" r=".37"/>
<circle cx="210.4" cy="144.8" r=".37"/>
<circle cx="210.4" cy="139" r=".37"/>
<circle cx="249" cy="146.7" r=".37"/>
<circle cx="249" cy="144.8" r=".37"/>
<circle cx="249" cy="139" r=".37"/>
<circle cx="272.2" cy="144.8" r=".37"/>
<circle cx="272.2" cy="139" r=".37"/>
<circle cx="210.4" cy="146.7" r=".37"/>
<circle cx="100.4" cy="90.7" r=".36"/>
<circle cx="36.7" cy="108.1" r=".37"/>
<circle cx="44.4" cy="108.1" r=".36"/>
<circle cx="40.5" cy="108.1" r=".37"/>
<circle cx="48.2" cy="93.6" r=".36"/>
<circle cx="44.4" cy="93.6" r=".36"/>
<circle cx="40.5" cy="93.6" r=".37"/>
<circle cx="36.7" cy="93.6" r=".37"/>
<circle cx="48.2" cy="104.2" r=".36"/>
<circle cx="59.8" cy="106.2" r=".37"/>
<circle cx="30.9" cy="25.1" r=".37"/>
<circle cx="162.1" cy="40.5" r=".37"/>
<circle cx="162.1" cy="21.2" r=".37"/>
<circle cx="169.9" cy="21.2" r=".36"/>
<circle cx="46.3" cy="125.5" r=".37"/>
<circle cx="61.7" cy="125.5" r=".36"/>
<circle cx="51.1" cy="125.5" r=".37"/>
<circle cx="56" cy="125.5" r=".37"/>
<circle cx="56" cy="142.8" r=".37"/>
<circle cx="51.1" cy="142.8" r=".37"/>
<circle cx="113.9" cy="125.5" r=".37"/>
<circle cx="108.1" cy="125.5" r=".37"/>
<circle cx="117.7" cy="125.5" r=".37"/>
<circle cx="113.9" cy="144.8" r=".37"/>
<circle cx="117.7" cy="144.8" r=".37"/>
<circle cx="122.6" cy="144.8" r=".37"/>
<circle cx="96.5" cy="144.8" r=".36"/>
<circle cx="135.1" cy="90.7" r=".36"/>
<circle cx="139" cy="104.2" r=".36"/>
<circle cx="139" cy="90.7" r=".36"/>
<circle cx="77.2" cy="40.5" r=".36"/>
<circle cx="169.9" cy="40.5" r=".36"/>
<circle cx="108.1" cy="131.3" r=".37"/>
<circle cx="96.5" cy="131.3" r=".36"/>
<circle cx="177.6" cy="21.2" r=".36"/>
<circle cx="177.6" cy="40.5" r=".36"/>
<circle cx="154.4" cy="40.5" r=".36"/>
<circle cx="94.6" cy="21.2" r=".37"/>
<circle cx="154.4" cy="21.2" r=".36"/>
<circle cx="56" cy="25.1" r=".37"/>
<circle cx="77.2" cy="59.8" r=".36"/>
<circle cx="69.5" cy="59.8" r=".37"/>
<circle cx="94.6" cy="59.8" r=".37"/>
<circle cx="77.2" cy="21.2" r=".36"/>
<circle cx="233.6" cy="169.9" r=".37"/>
<circle cx="210.4" cy="170.8" r=".37"/>
<circle cx="189.2" cy="111" r=".36"/>
<circle cx="83" cy="59.8" r=".36"/>
<circle cx="83" cy="40.5" r=".36"/>
<circle cx="94.6" cy="40.5" r=".37"/>
<circle cx="30.9" cy="21.2" r=".37"/>
<circle cx="122.6" cy="125.5" r=".37"/>
<circle cx="146.7" cy="90.7" r=".37"/>
<circle cx="142.8" cy="90.7" r=".37"/>
<circle cx="150.6" cy="90.7" r=".36"/>
<circle cx="146.7" cy="104.2" r=".37"/>
<circle cx="142.8" cy="104.2" r=".37"/>
<circle cx="93.6" cy="99.4" r=".37"/>
<circle cx="123.5" cy="104.2" r=".37"/>
<circle cx="123.5" cy="90.7" r=".37"/>
<circle cx="127.4" cy="90.7" r=".37"/>
<circle cx="233.6" cy="146.7" r=".37"/>
<circle cx="272.2" cy="146.7" r=".37"/>
</g>
<g font-size="1.7" fill="#000080">
<text x="34.5" y="14.4">R207</text>
<text x="41.5" y="15.1">0/NC</text>
<text x="13.3" y="19.9">J1</text>
<text x="31.8" y="20.9">FB1</text>
<text x="37.6" y="19">BL02RN2R1P1A_Bead</text>
<text x="59.6" y="19.6">F10</text>
<text x="64.7" y="19">JFC1206-1200FS</text>
<text x="113.9" y="19.9">DMP10H400SK3-13</text>
<text x="13.3" y="27.3">DC2.1mm</text>
<text x="31.8" y="24.8">FB2</text>
<text x="36.5" y="27.9">R208</text>
<text x="43.4" y="28.6">0/NC</text>
<text x="44.4" y="24.8">BL02RN2R1P1A_Bead</text>
<text x="78" y="26.5">R2</text>
<text x="78" y="28.4">10K</text>
<text x="96.1" y="28.4">D4</text>
<text x="124.5" y="24">Q1</text>
<text x="157.3" y="25.7">C2</text>
<text x="164.1" y="28.6">C4</text>
<text x="172.8" y="26.7">C3</text>
<text x="180.5" y="26.7">C240</text>
<text x="188.2" y="26.7">D60</text>
<text x="72.4" y="35.4">D1</text>
<text x="96.1" y="30.4">SMAJ12(C)A</text>
<text x="160.2" y="34.4">100nF/100V</text>
<text x="183.4" y="35.4">SMAJ58(C)A</text>
<text x="152.5" y="38.3">Cap_Pol_Alm_C2</text>
<text x="167.9" y="37.3">Cap_Pol_Alm_C3</text>
<text x="175.7" y="39.2">Cap_Pol_Alm_C240</text>
<text x="67.6" y="44.1">SMAJ58(C)A</text>
<text x="78" y="46.8">R6</text>
<text x="83.8" y="43.9">R1</text>
<text x="83.8" y="45.8">4.7K</text>
<text x="96.5" y="47.9">C6</text>
<text x="78" y="48.7">20K</text>
<text x="92.7" y="53.7">1uF/100V</text>
<text x="86.9" y="58.5">J3</text>
<text x="65.6" y="87.5">U1</text>
<text x="102.5" y="86.4">D61</text>
<text x="102.5" y="88.3">SS510</text>
<text x="111" y="89.4">L1</text>
<text x="40.6" y="95.2">C8</text>
<text x="44.4" y="95.2">C9</text>
<text x="87.8" y="93.3">C7</text>
<text x="92.7" y="93.3">100nF/100V</text>
<text x="108.1" y="92.3">SPM6530T-100M</text>
<text x="125.5" y="93.3">C16</text>
<text x="127.4" y="95.2">R7</text>
<text x="135.1" y="95.2">C10 C11</text>
<text x="142.8" y="94.3">C12</text>
<text x="148.6" y="94.3">C222C223</text>
<text x="156.4" y="93.3">R9</text>
<text x="32.8" y="96.2">C13 C14</text>
<text x="49" y="97">R8</text>
<text x="51.1" y="99.1">R194</text>
<text x="56.9" y="99.1">4.7K/NC6</text>
<text x="87.8" y="96.2">R192</text>
<text x="97.5" y="96.2">200k</text>
<text x="125.5" y="101">10nF/50V</text>
<text x="142.8" y="102">22uF/25V</text>
<text x="32.8" y="105.8">4.7uF/100V 100nF/100V</text>
<text x="36.7" y="105.8">4.7uF/100V 100nF/100VR11</text>
<text x="50.2" y="103">100K</text>
<text x="51.1" y="107.8">20K</text>
<text x="98.3" y="103.2">R10</text>
<text x="102.3" y="103">62k</text>
<text x="127.4" y="103.9">200k</text>
<text x="135.1" y="106.8">1206X476M100NT</text>
<text x="139" y="103">22uF/25V</text>
<text x="149.6" y="105.8">22uF/25V/NC</text>
<text x="152.5" y="104.9">100nF/50V/NC</text>
<text x="156.4" y="103">330</text>
<text x="160" y="105.1">R206</text>
<text x="169.9" y="102.6">MHK2396GEBTD</text>
<text x="65.6" y="108.2">100V 2A DC/DC/SY8513</text>
<text x="160" y="108.5">330</text>
<text x="173.7" y="115.5">D2</text>
<text x="29.9" y="125.1">R12</text>
<text x="39.6" y="125.1">0</text>
<text x="68.5" y="121.3">U2</text>
<text x="73.4" y="121.3">ET3417_SOT23-5_U2</text>
<text x="93.6" y="124.2">L2</text>
<text x="46.3" y="129">C17</text>
<text x="53.1" y="130">C19</text>
<text x="57.9" y="130">C20</text>
<text x="62.5" y="130.8">R14</text>
<text x="90.7" y="127.1">SWPA3015S1R0MT</text>
<text x="99.4" y="130">R13</text>
<text x="104.2" y="130">84.5k/1%</text>
<text x="113.9" y="129">C18</text>
<text x="119.7" y="130">C21</text>
<text x="124.5" y="130">C22</text>
<text x="131.3" y="131.9">C224</text>
<text x="46.3" y="136.7">22uF/25V</text>
<text x="54.1" y="137.7">100nF/50V</text>
<text x="58.9" y="137.7">100nF/50V</text>
<text x="62.5" y="132.7">0</text>
<text x="97.3" y="136.5">R15</text>
<text x="99.4" y="133.9">C278 10nF/50V</text>
<text x="113.9" y="136.7">10uF/25V</text>
<text x="120.6" y="137.7">100nF/50V</text>
<text x="125.5" y="137.7">100nF/50V</text>
<text x="215.2" y="136.7">C23</text>
<text x="220.5" y="136.7">1000pF/2kV/NC</text>
<text x="254.8" y="136.7">R16</text>
<text x="265.4" y="136.7">0</text>
<text x="97.3" y="138.5">100K/1%</text>
<text x="215.2" y="140.6">C24</text>
<text x="220.5" y="140.6">1000pF/2kV/NC</text>
<text x="254.8" y="138.7">R17</text>
<text x="265.4" y="138.7">0</text>
<text x="131.3" y="144.4">10uF/25V/NC</text>
<text x="215.2" y="144.4">C25</text>
<text x="215.2" y="148.3">C26</text>
<text x="220.5" y="144.4">1000pF/2kV/NC</text>
<text x="220.5" y="148.3">1000pF/2kV/NC</text>
<text x="254.8" y="144.4">R18</text>
<text x="254.8" y="146.4">R19</text>
<text x="265.4" y="144.4">0</text>
<text x="265.4" y="146.4">0</text>
<text x="209.5" y="160.9">H1</text>
<text x="217.2" y="160.9">H2</text>
<text x="224.9" y="160.9">H3</text>
<text x="232.6" y="160.9">H4</text>
</g>
<g font-size="1.7">
<text x="167.9" y="17.1">53V</text>
<text x="22.6" y="20.8">1</text>
<text x="22.6" y="22.7">3</text>
<text x="115.4" y="21.8" transform="rotate(-90 115.4 21.8)">3</text>
<text x="123.1" y="21.8" transform="rotate(-90 123.1 21.8)">2</text>
<text x="22.6" y="24.7">2</text>
<text x="94.1" y="25.7" transform="rotate(-90 94.1 25.7)">1</text>
<text x="184.9" y="25.7" transform="rotate(-90 184.9 25.7)">1</text>
<text x="69.1" y="34.4" transform="rotate(-90 69.1 34.4)">1</text>
<text x="94.1" y="35.1" transform="rotate(-90 94.1 35.1)">2</text>
<text x="119.3" y="31.3" transform="rotate(-90 119.3 31.3)">1</text>
<text x="184.9" y="35.1" transform="rotate(-90 184.9 35.1)">2</text>
<text x="69.1" y="43.8" transform="rotate(-90 69.1 43.8)">2</text>
<text x="84.5" y="53.6">1</text>
<text x="84.5" y="55.5">2</text>
<text x="145" y="55.7">GND</text>
<text x="94.8" y="65.3">GND</text>
<text x="98.6" y="75">GND</text>
<text x="152.5" y="88.5">3V3</text>
<text x="30.9" y="91.4">53V</text>
<text x="48.5" y="91.4">GND</text>
<text x="63.3" y="90.3">4</text>
<text x="63.3" y="93.2">1</text>
<text x="82.4" y="90.3">8</text>
<text x="82.4" y="93.2">7</text>
<text x="63.3" y="96.1">2</text>
<text x="82.4" y="96.1">3</text>
<text x="82.4" y="99">5</text>
<text x="108.5" y="97.2">GND</text>
<text x="72.9" y="104.6" transform="rotate(-90 72.9 104.6)">9</text>
<text x="171.4" y="105.7">3</text>
<text x="180.9" y="105.7">4</text>
<text x="58.1" y="111.6">GND</text>
<text x="106.4" y="111.6">GND</text>
<text x="141.1" y="109.7">GND</text>
<text x="171.4" y="110.6">1</text>
<text x="180.9" y="110.6">2</text>
<text x="42.7" y="117.4">GND</text>
<text x="25.1" y="123.2">3V3</text>
<text x="66.2" y="125">4</text>
<text x="81.4" y="125">3</text>
<text x="120.6" y="123.2">1V1</text>
<text x="187.4" y="121.3">GND</text>
<text x="66.2" y="130.8">1</text>
<text x="81.4" y="130.8">5</text>
<text x="73.9" y="137.5" transform="rotate(-90 73.9 137.5)">2</text>
<text x="54.2" y="148.3">GND</text>
<text x="94.8" y="150.2">GND</text>
<text x="205.8" y="152.2">EARTH</text>
<text x="231.9" y="152.2">GND</text>
<text x="244.4" y="152.2">EARTH</text>
<text x="270.5" y="152.2">GND</text>
<text x="90.7" y="162.6">3V3</text>
<text x="90.7" y="164.5">1V1</text>
<text x="90.7" y="166.5">53V</text>
<text x="205.8" y="176.3">EARTH</text>
<text x="228.9" y="177.3">EARTH</text>
</g>
<text font-size="1.7" fill="#808040" x="79.2" y="62.4">J3 For 54V PSE Test</text>
<g font-size="1.7" fill="#004080">
<text x="66.6" y="91.4">PGND</text>
<text x="66.6" y="94.4">VIN</text>
<text x="76.2" y="94.4">BOOT</text>
<text x="78.1" y="91.4">SW</text>
<text x="66.6" y="97.2">EN</text>
<text x="66.6" y="100.1">PG</text>
<text x="74.1" y="101.3" transform="rotate(-90 74.1 101.3)">PAD</text>
<text x="78.1" y="97.2">FS</text>
<text x="78.1" y="100.1">FB</text>
<text x="69.5" y="126.2">IN</text>
<text x="69.5" y="132">EN</text>
<text x="77.2" y="126.2">SW</text>
<text x="77.2" y="132">FB</text>
<text x="75.1" y="134.2" transform="rotate(-90 75.1 134.2)">GND</text>
</g>
<g font-size="1.7" fill="#f00">
<text x="157.7" y="101" transform="rotate(-90 157.7 101)">CTRL_LED</text>
<text x="64.3" y="162.8">3V3</text>
<text x="64.3" y="164.7">1V1</text>
<text x="64.3" y="166.7">53V</text>
<text x="60.4" y="170.5">CTRL_LED</text>
<text x="71.8" y="169.3">CTRL_LED</text>
</g>
</svg>
